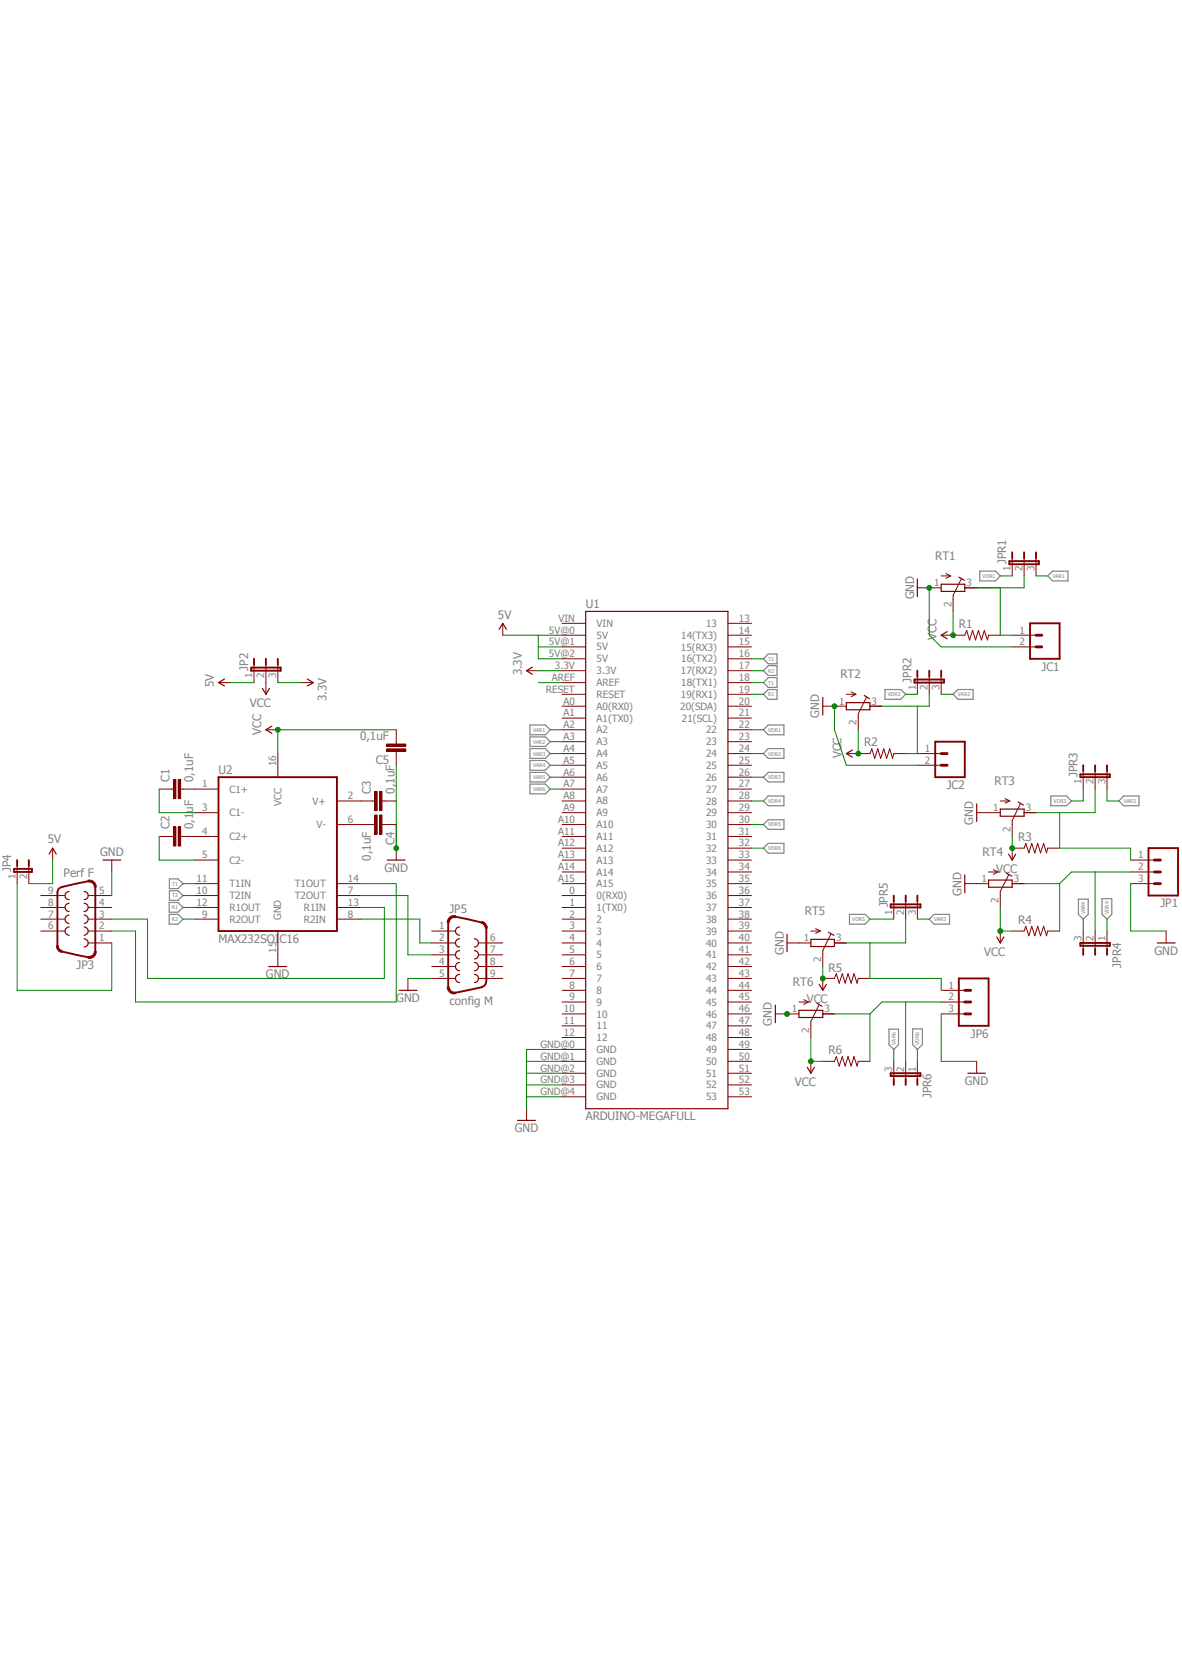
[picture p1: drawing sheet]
<svg xmlns="http://www.w3.org/2000/svg" width="210mm" height="297mm" viewBox="0 0 210 297" stroke-linecap="round" stroke-linejoin="round" font-family="sans-serif">
<path d="M0 95.2l209.9 106.6M209.9 95.2l-209.9 106.6" fill="none" stroke="#fff" stroke-width=".18"/>
<g fill="none" stroke="#808080" stroke-width=".21">
<path d="M135.6 117.1l.9-.9h1.5v1.8h-1.5zM136.5 118.3h1.5v1.8h-1.5l-.9-.9zM174.1 101.5h2.8l.8 .9-.8 .9h-2.8zM186.1 102.4l.9-.9h2.7v1.8h-2.7zM94.1 128.9h2.8l.8 .8-.8 .9h-2.8zM94.1 131h2.8l.8 .8-.8 .9h-2.8zM94.1 133.1h2.8l.8 .8-.8 .9h-2.8zM94.1 135.2h2.8l.8 .8-.8 .9h-2.8zM94.1 137.3h2.8l.8 .8-.8 .9h-2.8zM94.1 139.4h2.8l.8 .9-.8 .8h-2.8zM135.6 123.4l.9-.8h1.5v1.7h-1.5zM135.6 129.7l.9-.8h2.8v1.7h-2.8z"/>
<path d="M135.6 138.1l.9-.8h2.8v1.7h-2.8zM136.5 120.4h1.5v1.8h-1.5l-.9-.9zM136.5 133.1h2.8v1.7h-2.8l-.9-.9zM157.2 122.6h2.8l.9 .8-.9 .9h-2.8zM170.2 122.6h2.7v1.7h-2.7l-.9-.9zM30.1 156.2h1.5l.9 .9-.9 .8h-1.5zM30.1 158.3h1.5l.9 .9-.9 .8h-1.5zM135.6 146.6l.9-.9h2.8v1.7h-2.8zM135.6 150.7l.9-.8h2.8v1.7h-2.8zM136.5 141.5h2.8v1.7h-2.8l-.9-.8zM186.7 141.5h2.8l.9 .9-.9 .8h-2.8zM191.6 159.8h1.7v2.7l-.9 .9-.8-.9z"/>
<path d="M195.8 159.7h1.7v2.8l-.8 .9-.9-.9zM199.6 141.5h2.8v1.7h-2.8l-.8-.8zM30.1 160.4h1.5l.9 .9-.9 .8h-1.5zM30.1 162.5h1.5l.9 .9-.9 .9h-1.5zM150.9 162.5h2.8l.9 .9-.9 .9h-2.8zM165.1 163.4l.8-.9h2.8v1.8h-2.8zM157.9 182.9h1.7v2.8l-.8 .8-.9-.8zM162.1 182.9h1.8v2.8l-.9 .8-.9-.8z"/>
</g>
<g fill="none" stroke="#800000" stroke-width=".21">
<path d="M88.7 111.8l.6-1 .7 1M94.6 118.6l-1 .6 1 .6M104.1 108.7h25.2v88.4h-25.2zM167.2 103.8h4.2v1.3h-4.2zM170.3 102.6l1 .5M39.9 120.7l-1.1 .6 1.1 .6M54.6 120.7l1.1 .6-1.1 .6M68.8 152.9h3.2M47.8 171.8h3.1M81.7 166.8a.74 .74 0 0 0-.8 .8 .74 .74 0 0 0 .8 .7M81.7 164.8a.74 .74 0 0 0-.8 .7 .74 .74 0 0 0 .8 .7M81.7 169a.74 .74 0 0 0-.8 .7 .74 .74 0 0 0 .8 .7"/>
<path d="M81.7 171.1a.74 .74 0 0 0-.8 .7 .74 .74 0 0 0 .8 .8M81.7 173.2a.72 .72 0 0 0-.8 .7 .72 .72 0 0 0 .8 .7M84.3 166.8a.74 .74 0 0 1 .7 .8 .74 .74 0 0 1-.7 .7M84.3 171.1a.74 .74 0 0 1 .7 .7 .74 .74 0 0 1-.7 .8M84.3 169a.74 .74 0 0 1 .7 .7 .74 .74 0 0 1-.7 .7M84.3 173.2a.72 .72 0 0 1 .7 .7 .72 .72 0 0 1-.7 .7M91.9 199.1h3.2"/>
</g>
<g fill="none" stroke="#800000" stroke-width=".18">
<path d="M45.1 118.2v3.1M47.2 118.2v3.1M49.4 118.2v3.1M89.3 110.8v2.1M93.6 119.2h2M99.9 112.9h4.2M99.9 115h4.2M99.9 117.1h4.2M99.9 119.2h4.2M99.9 110.8h4.2M129.3 112.9h4.2M129.3 115h4.2"/>
<path d="M129.3 117.1h4.2M129.3 119.2h4.2M129.3 110.8h4.2M165.1 104.5h2.1M167.2 102.4h1.7M168.1 101.9l.8 .5M168.9 102.4l-.8 .4M169.3 112.9h2.1l.3-.8 .6 1.6 .5-1.6 .5 1.6 .5-1.6 .6 1.6 .5-1.6 .5 1.6 .2-.8h2.1M170.8 102.9l-1.5 2.9v2.9M171.4 104.5h2.1M179.8 112.9h4.3M179.8 115h4.3"/>
<path d="M30.8 138.6h.4v3.3h-.4zM31.7 138.6h.4v3.3h-.4zM38.8 121.3h2.1M49.4 133.9v4.2M53.6 121.3h2.1M68.7 132.2h3.4v.5h-3.4zM68.7 133.1h3.4v.4h-3.4zM70.4 129.7v2.5M70.4 133.5v2.5M99.9 123.4h4.2M99.9 125.5h4.2M99.9 127.6h4.2"/>
<path d="M99.9 129.7h4.2M99.9 131.8h4.2M99.9 133.9h4.2M99.9 136h4.2M99.9 138.1h4.2M99.9 121.3h4.2M129.3 123.4h4.2M129.3 125.5h4.2M129.3 127.6h4.2M129.3 129.7h4.2M129.3 131.8h4.2M129.3 133.9h4.2"/>
<path d="M129.3 136h4.2M129.3 138.1h4.2M129.3 121.3h4.2M28.3 140.3h2.5M28.3 148.7h2.5M30.8 147h.4v3.4h-.4zM31.7 147h.4v3.4h-.4zM32.1 140.3h6.7M32.1 148.7h6.7M34.6 144.4h4.2M34.6 152.9h4.2M34.6 157.1h4.2"/>
<path d="M34.6 159.2h4.2M59.9 142.4h6.7M59.9 146.6h6.7M59.9 157.1h4.2M59.9 159.2h4.2M66.6 140.7h.4v3.4h-.4zM66.6 144.9h.4v3.4h-.4zM67.4 140.7h.5v3.4h-.5zM67.4 144.9h.5v3.4h-.5zM67.9 142.4h2.5M67.9 146.6h2.5M70.4 150.7v2.2"/>
<path d="M99.9 140.3h4.2M99.9 142.4h4.2M99.9 144.4h4.2M99.9 146.6h4.2M99.9 148.7h4.2M99.9 150.7h4.2M99.9 152.9h4.2M99.9 155h4.2M99.9 157.1h4.2M99.9 159.2h4.2M129.3 140.3h4.2M129.3 142.4h4.2"/>
<path d="M129.3 144.4h4.2M129.3 146.6h4.2M129.3 148.7h4.2M129.3 150.7h4.2M129.3 152.9h4.2M129.3 155h4.2M129.3 157.1h4.2M129.3 159.2h4.2M34.6 161.3h4.2M34.6 163.4h4.2M49.4 165.5v6.3M59.9 161.3h4.2"/>
<path d="M59.9 163.4h4.2M99.9 161.3h4.2M99.9 163.4h4.2M99.9 165.5h4.2M99.9 167.6h4.2M99.9 169.7h4.2M99.9 171.8h4.2M99.9 173.9h4.2M99.9 176h4.2M99.9 178.1h4.2M129.3 161.3h4.2M129.3 163.4h4.2"/>
<path d="M129.3 165.5h4.2M129.3 167.6h4.2M129.3 169.7h4.2M129.3 171.8h4.2M129.3 173.9h4.2M129.3 176h4.2M129.3 178.1h4.2M93.6 197.1v2M99.9 180.2h4.2M99.9 194.9h4.2M99.9 182.3h4.2M99.9 184.4h4.2"/>
<path d="M99.9 186.5h4.2M99.9 188.6h4.2M99.9 190.8h4.2M99.9 192.8h4.2M129.3 180.2h4.2M129.3 194.9h4.2M129.3 182.3h4.2M129.3 184.4h4.2M129.3 186.5h4.2M129.3 188.6h4.2M129.3 190.8h4.2M129.3 192.8h4.2"/>
</g>
<path d="M44.6 118.7h5.3v.5h-5.3zM45.1 117.1v1.1M47.2 117.1v1.1M49.4 117.1v1.1M183 110.8h5.3v6.3h-5.3zM38.8 138.1h21.1v27.4h-21.1z" fill="none" stroke="#800000" stroke-width=".34"/>
<path d="M184.1 115h1M184.1 112.9h1" fill="none" stroke="#800000" stroke-width=".51"/>
<path d="M31 138.6v3.3M31.9 138.6v3.3M68.7 132.5h3.4M68.7 133.3h3.4M31 147v3.4M31.9 147v3.4M66.8 140.7v3.4M66.8 144.9v3.4M67.6 140.7v3.4M67.6 144.9v3.4" fill="none" stroke="#800000" stroke-width=".42"/>
<path d="M79.9 163l.8-.3 .2 .1v.3a.89 .89 0 0 0-1.1 .9h-.3v-.3z" fill-rule="evenodd" fill="#800000"/>
<path d="M79.9 163l.8-.3 .2 .1v.3a.89 .89 0 0 0-1.1 .9h-.3v-.3z" fill="none" stroke="#800000" stroke-width=".18"/>
<path d="M80.9 162.9l4.7 1.1" fill="none" stroke="#800000" stroke-width=".34"/>
<path d="M85.6 163.8a1.17 1.17 0 0 1 1 1.2h-.4a.99 .99 0 0 0-.7-.9z" fill-rule="evenodd" fill="#800000"/>
<path d="M85.6 163.8a1.17 1.17 0 0 1 1 1.2h-.4a.99 .99 0 0 0-.7-.9z" fill="none" stroke="#800000" stroke-width=".18"/>
<path d="M79.6 164v11.4M86.4 165v9.4a1.13 1.13 0 0 1-.8 1.1l-4.7 .9" fill="none" stroke="#800000" stroke-width=".34"/>
<path d="M79.5 175.4h.3a.96 .96 0 0 0 1.1 .9v.3a1.19 1.19 0 0 1-1.4-1.2z" fill-rule="evenodd" fill="#800000"/>
<path d="M72.5 173.9v2.1M76.7 165.5h4.2M76.7 167.6h4.2M76.7 169.7h4.2M76.7 171.8h4.2M76.7 173.9h4.2M79.5 175.4h.3a.96 .96 0 0 0 1.1 .9v.3a1.19 1.19 0 0 1-1.4-1.2zM85.1 167.6h4.2M85.1 169.7h4.2M85.1 171.8h4.2M85.1 173.9h4.2" fill="none" stroke="#800000" stroke-width=".18"/>
<path d="M12.3 158.5a.72 .72 0 0 0-.7 .7 .72 .72 0 0 0 .7 .7M14.9 158.5a.72 .72 0 0 1 .8 .7 .72 .72 0 0 1-.8 .7M12.3 164.8a.74 .74 0 0 0-.7 .7 .74 .74 0 0 0 .7 .7M12.3 160.5a.74 .74 0 0 0-.7 .8 .74 .74 0 0 0 .7 .7M12.3 162.6a.74 .74 0 0 0-.7 .8 .74 .74 0 0 0 .7 .7M14.9 164.8a.74 .74 0 0 1 .8 .7 .74 .74 0 0 1-.8 .7M14.9 166.8a.74 .74 0 0 1 .8 .8 .74 .74 0 0 1-.8 .7M14.9 162.6a.74 .74 0 0 1 .8 .8 .74 .74 0 0 1-.8 .7M14.9 160.5a.74 .74 0 0 1 .8 .8 .74 .74 0 0 1-.8 .7M70.9 176h3.2" fill="none" stroke="#800000" stroke-width=".21"/>
<path d="M15.7 170a.88 .88 0 0 0 1.1-.9h.3a1.19 1.19 0 0 1-1.5 1.2z" fill-rule="evenodd" fill="#800000"/>
<path d="M15.7 170a.88 .88 0 0 0 1.1-.9h.3a1.19 1.19 0 0 1-1.5 1.2z" fill="none" stroke="#800000" stroke-width=".18"/>
<path d="M11 169.1l4.7 1" fill="none" stroke="#800000" stroke-width=".34"/>
<path d="M10 168.1h.4a.88 .88 0 0 0 .6 .9v.3a1.11 1.11 0 0 1-1-1.2z" fill-rule="evenodd" fill="#800000"/>
<path d="M10 168.1h.4a.88 .88 0 0 0 .6 .9v.3a1.11 1.11 0 0 1-1-1.2z" fill="none" stroke="#800000" stroke-width=".18"/>
<path d="M15.7 156.6l-4.7 1a.95 .95 0 0 0-.8 1.1v9.4M16.9 157.6v11.5" fill="none" stroke="#800000" stroke-width=".34"/>
<path d="M15.6 156.5a1.19 1.19 0 0 1 1.5 1.1h-.3a.89 .89 0 0 0-1.1-.8z" fill-rule="evenodd" fill="#800000"/>
<g fill="none" stroke="#800000" stroke-width=".18">
<path d="M179.8 99.2v3.2M181.9 99.2v3.2M184.1 99.2v3.2M163 104.5h2.1M167.2 112.9h2.1M47.2 129.7h2.2M47.2 121.3v2.1M146.2 125.5h4.2M150.4 133.9h4.2l.3-.8 .5 1.7 .6-1.7 .5 1.7 .5-1.7 .5 1.7 .6-1.7 .5 1.7 .2-.9h2.1M150.4 123.4h1.7M151.2 123l.9 .4M152.1 123.4l-.9 .4"/>
<path d="M153.9 124l-1.4 2.9v2.8M154.6 125.5h2.1M163 133.9h4.2M163 136h4.2M163 120.3v3.1M165.1 120.3v3.1M167.2 120.3v3.1M192.4 137.1v3.2M194.6 137.1v3.2M196.7 137.1v3.2M3 153.9v3.2M5.1 153.9v3.2"/>
<path d="M7.2 159.2h4.3M9.4 150.7v2.2M15.6 156.5a1.19 1.19 0 0 1 1.5 1.1h-.3a.89 .89 0 0 0-1.1-.8zM15.7 159.2h4.2M19.9 152.9v2.1M171.4 157.1h4.2M173.5 144.4h4.2M175.6 155h1.7M176.5 154.6l.8 .4M177.3 155l-.8 .4M177.7 142.4h1.7M178.6 141.9l.8 .5"/>
<path d="M179.2 155.5l-1.5 3v2.8M179.4 142.4l-.8 .3M179.8 157.1h2.1M181.3 142.9l-1.5 2.9v2.9M181.9 144.4h2.2M188.3 150.7h-2.2l-.2 .9-.5-1.7-.5 1.7-.5-1.7-.5 1.7-.6-1.7-.5 1.7-.6-1.7-.3 .8h-2.1v2.2M200.9 152.9h4.2M200.9 155h4.2M200.9 157.1h4.2M7.2 165.5h4.3M7.2 163.4h4.3M7.2 161.3h4.3"/>
<path d="M15.7 167.6h4.2M15.7 165.5h4.2M15.7 163.4h4.2M15.7 161.3h4.2M139.8 167.6h4.3M141.9 178.1h1.7M142.8 177.7l.8 .4M143.6 178.1l-.8 .4M144.1 165.5h1.7M144.9 165.1l.9 .4M145.5 178.6l-1.4 3v2.8M145.8 165.5l-.9 .4"/>
<path d="M147.6 166l-1.4 3v2.8M148.3 167.6h2.1M154.6 173.9h-2.1l-.2 .9-.6-1.7-.5 1.7-.5-1.7-.5 1.7-.6-1.7-.5 1.7-.5-1.7-.3 .8h-2.1v2.1M158.8 160.2v3.2M160.9 160.2v3.2M163 160.2v3.2M167.2 176h4.2M167.2 178.1h4.2M177.7 165.5v2.1M179.8 165.5h2.1l.3-.9 .6 1.7 .5-1.7 .6 1.7 .5-1.7 .5 1.7 .5-1.7 .5 1.7 .2-.8h2.2M192.4 165.5v3.2M194.6 165.5v3.2"/>
<path d="M196.7 165.5v3.2M207.2 165.5v2.1M137.8 180.2h4.1M144.1 188.6v2.2M146.2 180.2h2.1M146.2 188.6h2.1l.3-.8 .5 1.7 .5-1.7 .6 1.7 .5-1.7 .5 1.7 .5-1.7 .6 1.7 .2-.9h2.1M158.8 188.6v3.2M160.9 188.6v3.2M163 188.6v3.2M167.2 180.2h4.2M173.5 188.6v2.2"/>
</g>
<g fill="none" stroke="#800000" stroke-width=".21">
<path d="M163 102.9v3.1M168.3 112.3l-1.1 .6 1.1 .6M46.6 122.3l.6 1.1 .7-1.1M48.3 129.1l-1.1 .6 1.1 .6M146.2 124v3.1M150.4 124.9h4.2v1.3h-4.2zM151.4 133.3l-1 .6 1 .7M153.5 123.6l1 .6M8.7 151.8l.7-1.1 .6 1.1M18.3 152.9h3.2M171.4 155.5v3.2M173.5 142.9v3.1"/>
<path d="M175.6 156.4h4.2v1.3h-4.2zM177.7 143.8h4.2v1.3h-4.2zM178.8 155.2l.9 .5M179.2 151.8l.6 1.1 .7-1.1M180.9 142.5l.9 .6M137.8 178.6v3.2M139.8 166v3.2M141.9 179.6h4.3v1.2h-4.3zM144.1 167h4.2v1.2h-4.2zM145.1 178.3l.9 .6M145.5 175l.7 1 .6-1M147.2 165.7l1 .5"/>
<path d="M177.1 166.5l.6 1.1 .7-1.1M205.6 167.6h3.2M143.4 189.7l.7 1.1 .6-1.1M172 190.8h3.1"/>
</g>
<g fill="none" stroke="#800000" stroke-width=".34">
<path d="M179.3 99.7h5.3v.6h-5.3zM179.8 98.2v1M181.9 98.2v1M184.1 98.2v1M163 119.2v1.1M165.1 119.2v1.1M167.2 119.2v1.1M162.5 120.8h5.2v.5h-5.2zM166.2 131.8h5.2v6.3h-5.2zM191.9 137.6h5.3v.5h-5.3zM192.4 136v1.1M194.6 136v1.1"/>
<path d="M196.7 136v1.1M2.5 154.4h3.2v.6h-3.2zM3 152.9v1M5.1 152.9v1M158.8 159.2v1M160.9 159.2v1M163 159.2v1M204 150.7h5.3v8.5h-5.3zM158.2 160.7h5.3v.6h-5.3zM170.3 173.9h5.3v8.4h-5.3zM191.9 167.6h5.3v.5h-5.3zM192.4 168.7v1"/>
<path d="M194.6 168.7v1M196.7 168.7v1M158.2 190.8h5.3v.5h-5.3zM158.8 191.8v1M160.9 191.8v1M163 191.8v1"/>
</g>
<path d="M167.2 136h1.1M167.2 133.9h1.1M205.1 157.1h1.1M205.1 155h1.1M205.1 152.9h1.1M171.4 178.1h1.1M171.4 176h1.1M171.4 180.2h1.1" fill="none" stroke="#800000" stroke-width=".51"/>
<path d="M95.6 115h4.3M70.4 136v14.7M95.6 121.3h4.3M93.6 188.6h6.3M93.6 190.8h6.3M93.6 192.8h6.3M93.6 194.9h6.3M99.9 186.5h-6.3v10.6" fill="none" stroke="#008000" stroke-width=".18"/>
<circle cx="70.4" cy="150.7" r=".43" fill="#008000"/>
<g fill="none" stroke="#008000" stroke-width=".18">
<path d="M165.1 104.5v8.4l2.1 2.1h12.6M19.9 155v4.2M70.4 146.6v4.1M72.5 173.9h4.2"/>
<circle cx="70.4" cy="150.7" r=".43"/>
</g>
<circle cx="165.1" cy="104.5" r=".43" fill="#008000"/>
<g fill="none" stroke="#008000" stroke-width=".18">
<path d="M148.3 125.5v4.2l2.1 6.3h12.6"/>
<circle cx="165.1" cy="104.5" r=".43"/>
</g>
<circle cx="148.2" cy="125.5" r=".43" fill="#008000"/>
<circle cx="148.2" cy="125.5" r=".43" fill="none" stroke="#008000" stroke-width=".18"/>
<circle cx="139.8" cy="180.2" r=".43" fill="#008000"/>
<g fill="none" stroke="#008000" stroke-width=".18">
<path d="M89.3 112.9h10.6M95.6 119.2h4.3M95.6 112.9v4.2h4.3M133.5 119.2h2.1M133.5 117.1h2.1M169.3 108.7v4.2M177.7 102.4h2.1M40.9 121.3h4.2M49.4 121.3h4.2M133.5 121.3h2.1M133.5 123.4h2.1M133.5 129.7h2.1"/>
<path d="M9.4 152.9v4.2h-4.3M28.3 140.3v4.1h6.3M28.3 148.7v4.2h6.3M32.5 157.1h2.1M32.5 159.2h2.1M32.5 161.3h2.1M32.5 163.4h2.1"/>
<circle cx="139.8" cy="180.2" r=".43"/>
</g>
<circle cx="169.3" cy="112.9" r=".43" fill="#008000"/>
<g fill="none" stroke="#008000" stroke-width=".18">
<path d="M70.4 129.7h-21v4.2"/>
<circle cx="169.3" cy="112.9" r=".43"/>
</g>
<circle cx="49.4" cy="129.7" r=".43" fill="#008000"/>
<g fill="none" stroke="#008000" stroke-width=".18">
<path d="M152.5 129.7v4.2"/>
<circle cx="49.4" cy="129.7" r=".43"/>
</g>
<circle cx="152.5" cy="133.9" r=".43" fill="#008000"/>
<g fill="none" stroke="#008000" stroke-width=".18">
<path d="M179.8 148.7v2"/>
<circle cx="152.5" cy="133.9" r=".43"/>
</g>
<circle cx="179.8" cy="150.7" r=".43" fill="#008000"/>
<g fill="none" stroke="#008000" stroke-width=".18">
<path d="M177.7 161.3v4.2h2.1"/>
<circle cx="179.8" cy="150.7" r=".43"/>
</g>
<circle cx="177.7" cy="165.5" r=".43" fill="#008000"/>
<g fill="none" stroke="#008000" stroke-width=".18">
<path d="M146.2 171.8v2.1"/>
<circle cx="177.7" cy="165.5" r=".43"/>
</g>
<circle cx="146.2" cy="173.9" r=".43" fill="#008000"/>
<g fill="none" stroke="#008000" stroke-width=".18">
<path d="M144.1 184.4v4.2h2.1"/>
<circle cx="146.2" cy="173.9" r=".43"/>
</g>
<circle cx="144.1" cy="188.6" r=".43" fill="#008000"/>
<g fill="none" stroke="#008000" stroke-width=".18">
<path d="M177.7 104.5v8.4h2.1M181.9 102.4v2.1h-8.4M184.1 102.4h2M97.7 129.7h2.2M97.7 131.8h2.2M97.7 133.9h2.2M97.7 138.1h2.2M97.7 136h2.2M133.5 133.9h2.1M133.5 138.1h2.1M160.9 123.4h2.1M163 125.5v8.4h-2.1"/>
<path d="M165.1 123.4v2.1h-8.4M167.2 123.4h2.1M3 157.1v18.9h16.9v-8.4M64.1 157.1h6.3v21h-46.3v-12.6h-4.2M64.1 159.2h8.4v10.5h4.2M97.7 140.3h2.2M133.5 150.7h2.1M133.5 142.4h2.1M133.5 146.6h2.1M181.9 157.1h6.4M188.3 144.4v6.3h12.6v2.2M188.3 157.1v8.4"/>
<path d="M192.4 140.3v2.1h-2M194.6 140.3v4.1h-10.5M194.6 155v10.5M196.7 140.3v2.1h2.1M200.9 157.1v8.4h6.3M200.9 155h-10.5l-2.1 2.1M64.1 163.4h10.5v4.2h2.1M64.1 161.3h4.2v12.6h-42.1v-10.5h-6.3M154.6 167.6v6.3h12.6v2.1M154.6 163.4h4.2M160.9 163.4v4.2h-10.5M160.9 178.1v10.5"/>
<path d="M163 163.4h2.1M167.2 178.1h-10.5l-2.1 2.1M192.4 163.4v2.1M196.7 163.4v2.1M148.3 180.2h6.3M154.6 180.2v8.4M158.8 186.5v2.1M163 186.5v2.1M167.2 180.2v8.4h6.3"/>
<circle cx="144.1" cy="188.6" r=".43"/>
</g>
<g font-size="2.1" fill="#808080">
<text x="166.2" y="99.5">RT1</text>
<text x="178.8" y="100.3" transform="rotate(-90 178.8 100.3)">JPR1</text>
<text x="162.4" y="106.6" transform="rotate(-90 162.4 106.6)">GND</text>
<text x="88.5" y="109.9">5V</text>
<text x="104.1" y="108">U1</text>
<text x="166.4" y="113.7" transform="rotate(-90 166.4 113.7)">VCC</text>
<text x="170.3" y="111.6">R1</text>
<text x="44.1" y="119.2" transform="rotate(-90 44.1 119.2)">JP2</text>
<text x="185" y="119.2">JC1</text>
<text x="38" y="122.1" transform="rotate(-90 38 122.1)">5V</text>
<text x="44.4" y="125.7">VCC</text>
<text x="58" y="124.6" transform="rotate(-90 58 124.6)">3.3V</text>
<text x="92.7" y="120.1" transform="rotate(-90 92.7 120.1)">3.3V</text>
<text x="149.3" y="120.6">RT2</text>
<text x="162" y="121.3" transform="rotate(-90 162 121.3)">JPR2</text>
<text x="46.4" y="130.6" transform="rotate(-90 46.4 130.6)">VCC</text>
<text x="64" y="131.5">0,1uF</text>
<text x="145.5" y="127.6" transform="rotate(-90 145.5 127.6)">GND</text>
<text x="38.8" y="137.6">U2</text>
<text x="66.8" y="135.7">C5</text>
<text x="149.5" y="134.8" transform="rotate(-90 149.5 134.8)">VCC</text>
<text x="153.5" y="132.7">R2</text>
<text x="30.1" y="139" transform="rotate(-90 30.1 139)">C1</text>
<text x="34.3" y="139" transform="rotate(-90 34.3 139)">0,1uF</text>
<text x="65.9" y="141.1" transform="rotate(-90 65.9 141.1)">C3</text>
<text x="70.1" y="141.1" transform="rotate(-90 70.1 141.1)">0,1uF</text>
<text x="168.2" y="140.3">JC2</text>
<text x="176.7" y="139.5">RT3</text>
<text x="191.4" y="138.1" transform="rotate(-90 191.4 138.1)">JPR3</text>
<text x="8.5" y="149.9">5V</text>
<text x="30.1" y="147.4" transform="rotate(-90 30.1 147.4)">C2</text>
<text x="34.3" y="147.4" transform="rotate(-90 34.3 147.4)">0,1uF</text>
<text x="172.9" y="146.6" transform="rotate(-90 172.9 146.6)">GND</text>
<text x="180.9" y="149.5">R3</text>
<text x="2" y="155" transform="rotate(-90 2 155)">JP4</text>
<text x="11.3" y="155.9">Perf F</text>
<text x="17.8" y="152.2">GND</text>
<text x="65.9" y="153" transform="rotate(-90 65.9 153)">0,1uF</text>
<text x="68.3" y="155">GND</text>
<text x="70.1" y="150.2" transform="rotate(-90 70.1 150.2)">C4</text>
<text x="174.6" y="152.1">RT4</text>
<text x="177" y="155.2">VCC</text>
<text x="157.7" y="161.3" transform="rotate(-90 157.7 161.3)">JPR5</text>
<text x="170.8" y="159.2" transform="rotate(-90 170.8 159.2)">GND</text>
<text x="206.2" y="161.3">JP1</text>
<text x="38.8" y="167.6">MAX232SOIC16</text>
<text x="79.8" y="162.3">JP5</text>
<text x="143" y="162.6">RT5</text>
<text x="180.9" y="164.3">R4</text>
<text x="13.6" y="172.2">JP3</text>
<text x="47.2" y="173.9">GND</text>
<text x="139.2" y="169.7" transform="rotate(-90 139.2 169.7)">GND</text>
<text x="147.2" y="172.7">R5</text>
<text x="174.9" y="169.9">VCC</text>
<text x="199.2" y="172" transform="rotate(-90 199.2 172)">JPR4</text>
<text x="205.1" y="169.7">GND</text>
<text x="70.4" y="178.1">GND</text>
<text x="79.8" y="178.6">config M</text>
<text x="140.9" y="175.3">RT6</text>
<text x="143.3" y="178.4">VCC</text>
<text x="137.1" y="182.3" transform="rotate(-90 137.1 182.3)">GND</text>
<text x="172.5" y="184.4">JP6</text>
<text x="147.2" y="187.4">R6</text>
<text x="141.2" y="193">VCC</text>
<text x="165.5" y="195.2" transform="rotate(-90 165.5 195.2)">JPR6</text>
<text x="171.4" y="192.8">GND</text>
<text x="91.4" y="201.3">GND</text>
<text x="104.1" y="199.1">ARDUINO-MEGAFULL</text>
</g>
<g font-size="1.8" fill="#808080">
<text x="179.5" y="101.6" transform="rotate(-90 179.5 101.6)">1</text>
<text x="181.7" y="101.6" transform="rotate(-90 181.7 101.6)">2</text>
<text x="183.8" y="101.6" transform="rotate(-90 183.8 101.6)">3</text>
<text x="165.9" y="104.2">1</text>
<text x="169" y="107.9" transform="rotate(-90 169 107.9)">2</text>
<text x="171.7" y="104.2">3</text>
<text x="97.5" y="112.6">5V@0</text>
<text x="99.2" y="110.5">VIN</text>
<text x="106" y="113.5">5V</text>
<text x="106" y="111.4">VIN</text>
<text x="121" y="113.5">14(TX3)</text>
<text x="125.4" y="111.4">13</text>
<text x="131.3" y="110.5">13</text>
<text x="131.3" y="112.6">14</text>
<text x="181.1" y="112.6">1</text>
<text x="97.5" y="114.7">5V@1</text>
<text x="97.5" y="116.8">5V@2</text>
<text x="98.6" y="118.9">3.3V</text>
<text x="106" y="115.6">5V</text>
<text x="106" y="117.7">5V</text>
<text x="106" y="119.8">3.3V</text>
<text x="121" y="119.8">17(RX2)</text>
<text x="121" y="115.7">15(RX3)</text>
<text x="121" y="117.7">16(TX2)</text>
<text x="131.3" y="116.8">16</text>
<text x="131.3" y="118.9">17</text>
<text x="131.3" y="114.7">15</text>
<text x="181.1" y="114.7">2</text>
<text x="44.8" y="120.5" transform="rotate(-90 44.8 120.5)">1</text>
<text x="46.9" y="120.5" transform="rotate(-90 46.9 120.5)">2</text>
<text x="49.1" y="120.5" transform="rotate(-90 49.1 120.5)">3</text>
<text x="97" y="123.1">RESET</text>
<text x="98" y="121">AREF</text>
<text x="100.1" y="125.2">A0</text>
<text x="106" y="124">RESET</text>
<text x="106" y="121.9">AREF</text>
<text x="121" y="124">19(RX1)</text>
<text x="121" y="122">18(TX1)</text>
<text x="131.3" y="121">18</text>
<text x="131.3" y="125.2">20</text>
<text x="131.3" y="123.1">19</text>
<text x="149.1" y="125.2">1</text>
<text x="154.9" y="125.2">3</text>
<text x="162.7" y="122.6" transform="rotate(-90 162.7 122.6)">1</text>
<text x="164.8" y="122.6" transform="rotate(-90 164.8 122.6)">2</text>
<text x="166.9" y="122.6" transform="rotate(-90 166.9 122.6)">3</text>
<text x="100.1" y="127.3">A1</text>
<text x="100.1" y="129.4">A2</text>
<text x="100.1" y="131.5">A3</text>
<text x="106" y="126.2">A0(RX0)</text>
<text x="106" y="128.3">A1(TX0)</text>
<text x="106" y="130.3">A2</text>
<text x="120.9" y="126.2">20(SDA)</text>
<text x="121.2" y="128.3">21(SCL)</text>
<text x="125.4" y="130.3">22</text>
<text x="131.3" y="129.4">22</text>
<text x="131.3" y="131.5">23</text>
<text x="131.3" y="127.3">21</text>
<text x="152.2" y="128.9" transform="rotate(-90 152.2 128.9)">2</text>
<text x="49.1" y="136.2" transform="rotate(-90 49.1 136.2)">16</text>
<text x="100.1" y="133.6">A4</text>
<text x="100.1" y="135.8">A5</text>
<text x="100.1" y="137.8">A6</text>
<text x="106" y="132.5">A3</text>
<text x="106" y="134.6">A4</text>
<text x="106" y="136.7">A5</text>
<text x="125.4" y="132.5">23</text>
<text x="125.4" y="134.6">24</text>
<text x="125.4" y="136.7">25</text>
<text x="131.3" y="133.6">24</text>
<text x="131.3" y="135.8">25</text>
<text x="131.3" y="137.8">26</text>
<text x="164.3" y="133.6">1</text>
<text x="164.3" y="135.8">2</text>
<text x="35.9" y="140">1</text>
<text x="40.8" y="140.9">C1+</text>
<text x="50" y="143.3" transform="rotate(-90 50 143.3)">VCC</text>
<text x="55.5" y="143">V+</text>
<text x="61.8" y="142.1">2</text>
<text x="100.1" y="140">A7</text>
<text x="100.1" y="142.1">A8</text>
<text x="106" y="138.8">A6</text>
<text x="106" y="140.9">A7</text>
<text x="106" y="143">A8</text>
<text x="125.4" y="138.8">26</text>
<text x="125.4" y="140.9">27</text>
<text x="125.4" y="143">28</text>
<text x="131.3" y="140">27</text>
<text x="131.3" y="142.1">28</text>
<text x="192.2" y="139.4" transform="rotate(-90 192.2 139.4)">1</text>
<text x="194.3" y="139.4" transform="rotate(-90 194.3 139.4)">2</text>
<text x="196.4" y="139.4" transform="rotate(-90 196.4 139.4)">3</text>
<text x="35.9" y="144.1">3</text>
<text x="35.9" y="148.4">4</text>
<text x="40.8" y="145.1">C1-</text>
<text x="40.8" y="149.3">C2+</text>
<text x="56.2" y="147.2">V-</text>
<text x="61.8" y="146.3">6</text>
<text x="99.1" y="146.3">A10</text>
<text x="99.1" y="148.4">A11</text>
<text x="100.1" y="144.1">A9</text>
<text x="106" y="145.1">A9</text>
<text x="106" y="147.2">A10</text>
<text x="106" y="149.3">A11</text>
<text x="125.4" y="145.1">29</text>
<text x="125.4" y="147.2">30</text>
<text x="125.4" y="149.3">31</text>
<text x="131.3" y="144.1">29</text>
<text x="131.3" y="146.3">30</text>
<text x="131.3" y="148.4">31</text>
<text x="176.4" y="144.1">1</text>
<text x="179.5" y="147.8" transform="rotate(-90 179.5 147.8)">2</text>
<text x="182.2" y="144.1">3</text>
<text x="35.9" y="152.6">5</text>
<text x="40.8" y="153.5">C2-</text>
<text x="99.1" y="150.5">A12</text>
<text x="99.1" y="152.6">A13</text>
<text x="99.1" y="154.7">A14</text>
<text x="106" y="151.4">A12</text>
<text x="106" y="153.5">A13</text>
<text x="106" y="155.6">A14</text>
<text x="125.4" y="151.4">32</text>
<text x="125.4" y="153.5">33</text>
<text x="125.4" y="155.6">34</text>
<text x="131.3" y="150.5">32</text>
<text x="131.3" y="152.6">33</text>
<text x="131.3" y="154.7">34</text>
<text x="202.2" y="152.6">1</text>
<text x="202.2" y="154.7">2</text>
<text x="2.8" y="156.3" transform="rotate(-90 2.8 156.3)">1</text>
<text x="4.8" y="156.3" transform="rotate(-90 4.8 156.3)">2</text>
<text x="8.6" y="161">8</text>
<text x="8.6" y="158.9">9</text>
<text x="17.6" y="161">4</text>
<text x="17.6" y="158.9">5</text>
<text x="34.9" y="156.8">11</text>
<text x="34.9" y="158.9">10</text>
<text x="34.9" y="161">12</text>
<text x="40.8" y="157.7">T1IN</text>
<text x="40.8" y="159.8">T2IN</text>
<text x="40.8" y="161.9">R1OUT</text>
<text x="52.4" y="157.7">T1OUT</text>
<text x="52.4" y="159.8">T2OUT</text>
<text x="54" y="161.9">R1IN</text>
<text x="61.8" y="156.8">14</text>
<text x="61.8" y="158.9">7</text>
<text x="61.8" y="161">13</text>
<text x="99.1" y="156.8">A15</text>
<text x="101.2" y="161">1</text>
<text x="101.2" y="158.9">0</text>
<text x="106" y="157.7">A15</text>
<text x="106" y="161.9">1(TX0)</text>
<text x="106" y="159.8">0(RX0)</text>
<text x="125.4" y="157.7">35</text>
<text x="125.4" y="159.8">36</text>
<text x="125.4" y="161.9">37</text>
<text x="131.3" y="156.8">35</text>
<text x="131.3" y="158.9">36</text>
<text x="131.3" y="161">37</text>
<text x="174.4" y="156.8">1</text>
<text x="177.4" y="160.4" transform="rotate(-90 177.4 160.4)">2</text>
<text x="180.1" y="156.8">3</text>
<text x="202.2" y="156.8">3</text>
<text x="8.6" y="165.2">6</text>
<text x="8.6" y="163.1">7</text>
<text x="17.6" y="167.3">1</text>
<text x="17.6" y="165.2">2</text>
<text x="17.6" y="163.1">3</text>
<text x="35.9" y="163.1">9</text>
<text x="40.8" y="164">R2OUT</text>
<text x="50" y="163.5" transform="rotate(-90 50 163.5)">GND</text>
<text x="54" y="164">R2IN</text>
<text x="61.8" y="163.1">8</text>
<text x="78" y="165.2">1</text>
<text x="78" y="167.3">2</text>
<text x="87.1" y="167.3">6</text>
<text x="101.2" y="163.1">2</text>
<text x="101.2" y="165.2">3</text>
<text x="101.2" y="167.3">4</text>
<text x="106" y="164">2</text>
<text x="106" y="166.1">3</text>
<text x="125.4" y="164">38</text>
<text x="125.4" y="166.1">39</text>
<text x="131.3" y="163.1">38</text>
<text x="131.3" y="167.3">40</text>
<text x="131.3" y="165.2">39</text>
<text x="142.8" y="167.3">1</text>
<text x="148.5" y="167.3">3</text>
<text x="158.5" y="162.6" transform="rotate(-90 158.5 162.6)">1</text>
<text x="160.6" y="162.6" transform="rotate(-90 160.6 162.6)">2</text>
<text x="162.7" y="162.6" transform="rotate(-90 162.7 162.6)">3</text>
<text x="192.2" y="167.3" transform="rotate(-90 192.2 167.3)">3</text>
<text x="194.3" y="167.3" transform="rotate(-90 194.3 167.3)">2</text>
<text x="196.4" y="167.3" transform="rotate(-90 196.4 167.3)">1</text>
<text x="49.1" y="169.4" transform="rotate(-90 49.1 169.4)">15</text>
<text x="78" y="169.4">3</text>
<text x="78" y="171.5">4</text>
<text x="78" y="173.6">5</text>
<text x="87.1" y="169.4">7</text>
<text x="87.1" y="171.5">8</text>
<text x="87.1" y="173.6">9</text>
<text x="101.2" y="169.4">5</text>
<text x="101.2" y="171.5">6</text>
<text x="101.2" y="173.6">7</text>
<text x="106" y="168.2">4</text>
<text x="106" y="170.3">5</text>
<text x="106" y="172.4">6</text>
<text x="125.4" y="168.2">40</text>
<text x="125.4" y="170.3">41</text>
<text x="125.4" y="172.4">42</text>
<text x="131.3" y="169.4">41</text>
<text x="131.3" y="171.5">42</text>
<text x="131.3" y="173.6">43</text>
<text x="145.9" y="171" transform="rotate(-90 145.9 171)">2</text>
<text x="100.2" y="179.9">10</text>
<text x="101.2" y="175.7">8</text>
<text x="101.2" y="177.8">9</text>
<text x="106" y="174.5">7</text>
<text x="106" y="176.7">8</text>
<text x="106" y="178.7">9</text>
<text x="125.4" y="174.5">43</text>
<text x="125.4" y="176.7">44</text>
<text x="125.4" y="178.7">45</text>
<text x="131.3" y="175.7">44</text>
<text x="131.3" y="177.8">45</text>
<text x="131.3" y="179.9">46</text>
<text x="140.7" y="179.9">1</text>
<text x="146.5" y="179.9">3</text>
<text x="168.5" y="175.7">1</text>
<text x="168.5" y="177.8">2</text>
<text x="168.5" y="179.9">3</text>
<text x="100.2" y="182">11</text>
<text x="100.2" y="184.2">12</text>
<text x="106" y="180.8">10</text>
<text x="106" y="183">11</text>
<text x="106" y="185">12</text>
<text x="125.4" y="180.8">46</text>
<text x="125.4" y="183">47</text>
<text x="125.4" y="185.1">48</text>
<text x="131.3" y="182">47</text>
<text x="131.3" y="184.2">48</text>
<text x="143.8" y="183.6" transform="rotate(-90 143.8 183.6)">2</text>
<text x="96" y="186.2">GND@0</text>
<text x="96" y="188.3">GND@1</text>
<text x="96" y="190.5">GND@2</text>
<text x="106" y="187.2">GND</text>
<text x="106" y="189.3">GND</text>
<text x="106" y="191.3">GND</text>
<text x="125.4" y="191.4">51</text>
<text x="125.4" y="189.3">50</text>
<text x="125.4" y="187.2">49</text>
<text x="131.3" y="190.5">51</text>
<text x="131.3" y="188.3">50</text>
<text x="131.3" y="186.2">49</text>
<text x="158.5" y="190.5" transform="rotate(-90 158.5 190.5)">3</text>
<text x="160.6" y="190.5" transform="rotate(-90 160.6 190.5)">2</text>
<text x="162.7" y="190.5" transform="rotate(-90 162.7 190.5)">1</text>
<text x="96" y="194.6">GND@4</text>
<text x="96" y="192.5">GND@3</text>
<text x="106" y="195.6">GND</text>
<text x="106" y="193.5">GND</text>
<text x="125.4" y="195.6">53</text>
<text x="125.4" y="193.5">52</text>
<text x="131.3" y="194.6">53</text>
<text x="131.3" y="192.5">52</text>
</g>
<g font-size=".9" fill="#808080">
<text x="174.6" y="102.7">VDR1</text>
<text x="187" y="102.7">VAR1</text>
<text x="136.5" y="117.4">T2</text>
<text x="136.5" y="119.5">R2</text>
<text x="136.5" y="121.7">T1</text>
<text x="136.5" y="123.7">R1</text>
<text x="157.7" y="123.7">VDR2</text>
<text x="170.2" y="123.7">VAR2</text>
<text x="94.7" y="130">VAR1</text>
<text x="136.5" y="130">VDR1</text>
<text x="94.7" y="132.2">VAR2</text>
<text x="94.7" y="134.3">VAR3</text>
<text x="94.7" y="136.4">VAR4</text>
<text x="136.5" y="134.3">VDR2</text>
<text x="94.7" y="140.6">VAR6</text>
<text x="94.7" y="138.5">VAR5</text>
<text x="136.5" y="138.5">VDR3</text>
<text x="136.5" y="142.7">VDR4</text>
<text x="187.2" y="142.7">VDR3</text>
<text x="199.6" y="142.7">VAR3</text>
<text x="136.5" y="146.9">VDR5</text>
<text x="136.5" y="151.1">VDR6</text>
<text x="30.5" y="161.6">R1</text>
<text x="30.6" y="157.4">T1</text>
<text x="30.6" y="159.5">T2</text>
<text x="30.5" y="163.7">R2</text>
<text x="151.4" y="163.7">VDR5</text>
<text x="165.9" y="163.7">VAR5</text>
<text x="192.8" y="162.5" transform="rotate(-90 192.8 162.5)">VAR4</text>
<text x="197" y="162.5" transform="rotate(-90 197 162.5)">VDR4</text>
<text x="159.1" y="185.7" transform="rotate(-90 159.1 185.7)">VAR6</text>
<text x="163.3" y="185.7" transform="rotate(-90 163.3 185.7)">VDR6</text>
</g>
</svg>
